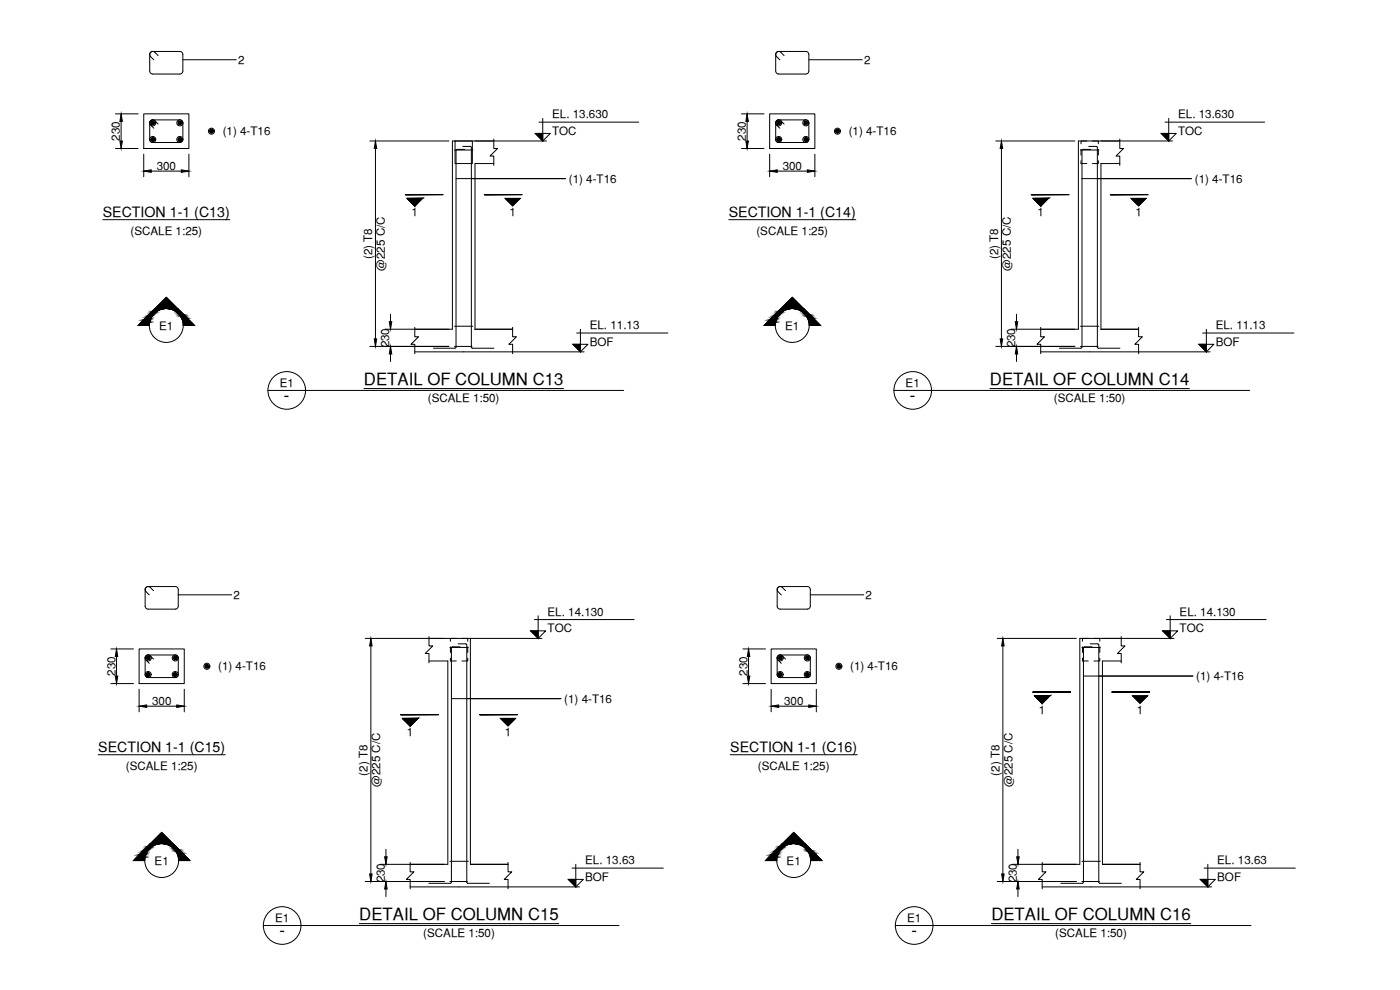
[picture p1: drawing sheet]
<svg xmlns="http://www.w3.org/2000/svg" width="420mm" height="297mm" viewBox="0 0 420 297" stroke-linecap="round" stroke-linejoin="round" font-family="sans-serif">
<!-- layer: Concrete Line -->
<g fill="none" stroke="#000" stroke-width=".3">
<path d="M43.1 34.2h13.6v10.4h-13.6zM231 34.2h13.5v10.4h-13.5zM136.6 42.3h5.2v6.8h-5.2zM148.2 41.7v2.9h1.1l-2.2 2.2h1.1v2.8M148.2 42.3h-12.4v56.5h-11.3M148.2 49.1h-5.6v49.7h11.2M324.4 48.2v.9h1.8M324.4 44.8v1.7M326.2 42.3h-1.8v.8M327.9 42.3h1.7v.8M329.6 48.2v.9h-1.7M329.6 44.8v1.7"/>
<path d="M336.1 41.7v2.9h1.1l-2.3 2.2h1.2v2.8M336.1 42.3h-12.5v56.5h-11.3M336.1 49.1h-5.7v49.7h11.3M124.5 98.2v2.8h1.1l-2.3 2.3h1.2v2.8M153.8 98.2v2.8h1.2l-2.3 2.3h1.1v2.8M312.3 98.2v2.8h1.2l-2.3 2.3h1.1v2.8M341.7 98.2v2.8h1.1l-2.2 2.3h1.1v2.8M124.5 105.6h29.3M312.3 105.6h29.4M41.7 194.7h13.6v10.4h-13.6zM128.7 191v2.8h1.2l-2.3 2.3h1.1v2.8M128.7 198.3h5.7v61h-11.3"/>
<path d="M128.7 191.5h12.5v67.8h11.3M135.2 197.5v.8h1.7M135.2 194.1v1.7M136.9 191.5h-1.7v.9M138.6 191.5h1.8v.9M140.4 197.5v.8h-1.8M140.4 194.1v1.7M231.4 194.7h13.6v10.4h-13.6zM324.9 197.5v.8h1.7M324.9 194.1v1.7M326.6 191.5h-1.7v.9M328.3 191.5h1.8v.9"/>
<path d="M330.1 197.5v.8h-1.8M330.1 194.1v1.7M336.5 191v2.8h1.1l-2.2 2.3h1.1v2.8M336.5 191.5h-12.4v67.8h-11.3M336.5 198.3h-5.6v61h11.2M123.1 258.8v2.8h1.1l-2.2 2.3h1.1v2.8M152.5 258.8v2.8h1.1l-2.3 2.3h1.2v2.8M312.8 258.8v2.8h1.1l-2.3 2.3h1.2v2.8M342.1 258.8v2.8h1.2l-2.3 2.3h1.1v2.8M123.1 266.1h29.4M312.8 266.1h29.3"/>
</g>
<!-- layer: colSectionMarkLayer -->
<g fill="none" stroke="#000" stroke-width=".3">
<path d="M161.8 36.7h29.9M162.9 35.5v6.8M349.6 36.7h30M350.7 35.5v6.8M142.6 42.3h21.4M151.6 59.5h4.5l-2.3 2.3zM160.6 40h4.5l-2.2 2.3zM330.4 42.3h21.5M339.4 59.5h4.6l-2.3 2.3zM348.5 40h4.5l-2.3 2.3zM44.8 97.7a5.1 5.1 0 0 1 5.1-5.1 5.1 5.1 0 0 1 5.1 5.1M44.8 97.7a5.1 5.1 0 0 0 5.1 5 5.1 5.1 0 0 0 5.1-5"/>
<path d="M44.8 97.7h-3.4l8.5-8.5 8.5 8.5h-3.4M173.1 99.9h27.3M174.2 98.8v6.8M232.7 97.7a5.1 5.1 0 0 1 5.1-5.1 5.1 5.1 0 0 1 5.1 5.1M232.7 97.7a5.1 5.1 0 0 0 5.1 5 5.1 5.1 0 0 0 5.1-5M232.7 97.7h-3.4l8.5-8.5 8.4 8.5h-3.3M360.9 99.9h27.4M362 98.8v6.8M80.4 117.1h106.8M153.8 105.6h21.5M171.9 103.3h4.5l-2.2 2.3zM268.3 117.1h106.7"/>
<path d="M341.7 105.6h21.5M359.8 103.3h4.5l-2.3 2.3zM141.2 191.5h21.4M159.2 189.3h4.6l-2.3 2.2zM160.4 185.9h29.9M161.5 184.8v6.7M330.9 191.5h21.4M348.9 189.3h4.5l-2.2 2.2zM350.1 185.9h29.9M351.2 184.8v6.7M150.2 215.6h4.5l-2.2 2.2zM339.9 208.8h4.5l-2.3 2.2z"/>
<path d="M43.4 258.2h-3.3l8.4-8.5 8.5 8.5h-3.4M43.4 258.2a5.1 5.1 0 0 1 5.1-5.1 5.1 5.1 0 0 1 5.1 5.1M43.4 258.2a5.1 5.1 0 0 0 5.1 5.1 5.1 5.1 0 0 0 5.1-5.1M172.8 259.3v6.8M233.1 258.2a5.1 5.1 0 0 1 5.1-5.1 5.1 5.1 0 0 1 5.1 5.1M233.1 258.2a5.1 5.1 0 0 0 5.1 5.1 5.1 5.1 0 0 0 5.1-5.1M233.1 258.2h-3.4l8.5-8.5 8.5 8.5h-3.4M362.5 259.3v6.8M79 277.7h106.8M152.5 266.1h21.4M170.5 263.9h4.6l-2.3 2.2zM171.7 260.5h27.4"/>
<path d="M268.7 277.7h106.8M342.1 266.1h21.5M360.2 263.9h4.5l-2.2 2.2zM361.4 260.5h27.4"/>
<circle cx="86.1" cy="117.1" r="5.6"/>
<circle cx="273.9" cy="117.1" r="5.6"/>
<circle cx="84.7" cy="277.7" r="5.6"/>
<circle cx="274.4" cy="277.7" r="5.6"/>
</g>
<!-- layer: Hatch -->
<g fill="#000" stroke="#000" stroke-width=".3">
<path d="M122.2 59.5h4.5l-2.2 2.3zM151.6 59.5h4.5l-2.3 2.3zM160.6 40h2.3v2.3zM310.1 59.5h4.5l-2.3 2.3zM339.4 59.5h4.6l-2.3 2.3zM348.5 40h2.2v2.3zM49.9 89.2l3.4 3.4h-6.8zM237.8 89.2l3.4 3.4h-6.8zM171.9 103.3h2.3v2.3zM359.8 103.3h2.2v2.3zM159.2 189.3h2.3v2.2zM348.9 189.3h2.3v2.2z"/>
<path d="M120.8 215.6h4.6l-2.3 2.2zM150.2 215.6h4.5l-2.2 2.2zM310.5 208.8h4.5l-2.2 2.2zM339.9 208.8h4.5l-2.3 2.2zM45.1 253.1l3.4-3.4 3.4 3.4zM238.2 249.7l3.4 3.4h-6.8zM170.5 263.9h2.3v2.2zM360.2 263.9h2.3v2.2z"/>
<path d="M41.9 97.2l2.9 .5v-.5zM41.4 97.7l.5-.5 2.9 .5z"/>
<path d="M42.3 96.8l2.5 .4 .1-.4zM42.3 96.8l2.5 .4h-2.9z"/>
<path d="M42.8 96.3l2.1 .5 .1-.5zM42.3 96.8l.5-.5 2.1 .5z"/>
<path d="M43.2 95.9l1.8 .4 .1-.4zM43.2 95.9l1.8 .4h-2.2z"/>
<path d="M43.6 95.5l1.5 .4 .2-.4zM43.6 95.5l1.5 .4h-1.9z"/>
<path d="M44 95l1.3 .5 .2-.5zM44 95l1.3 .5h-1.7z"/>
<path d="M44.4 94.7l1.1 .3 .3-.3zM44.4 94.7l1.1 .3h-1.5z"/>
<path d="M44.8 94.3l1 .4 .3-.4zM44.4 94.7l.4-.4 1 .4z"/>
<path d="M45.1 94l1 .3 .3-.3zM45.1 94l1 .3h-1.3z"/>
<path d="M45.4 93.7l1 .3 .3-.3zM45.4 93.7l1 .3h-1.3z"/>
<path d="M45.7 93.4l1 .3 .4-.3zM45.7 93.4l1 .3h-1.3z"/>
<path d="M45.9 93.2l1.2 .2 .4-.2zM45.7 93.4l.2-.2 1.2 .2z"/>
<path d="M46.1 93l1.4 .2 .4-.2zM46.1 93l1.4 .2h-1.6z"/>
<path d="M46.3 92.8l1.6 .2 .4-.2zM46.3 92.8l1.6 .2h-1.8z"/>
<path d="M46.4 92.7h2.4zM46.3 92.8h2z"/>
<path d="M46.5 92.6h2.7zM46.4 92.7h2.4z"/>
<path d="M46.5 92.6h3.2zM46.5 92.6h2.7z"/>
<path d="M50.1 92.6h3.2zM50.1 92.6h3.2z"/>
<path d="M50.6 92.6l2.8 .1zM50.6 92.6l2.8 .1z"/>
<path d="M51 92.7l2.5 .1zM51 92.7l2.5 .1z"/>
<path d="M51.5 92.8l2.2 .2zM51.5 92.8l2.2 .2z"/>
<path d="M51.9 93l2 .2-.2-.2zM51.9 93l2 .2h-1.6z"/>
<path d="M52.3 93.2l1.8 .2-.2-.2zM52.3 93.2l1.8 .2h-1.4z"/>
<path d="M52.7 93.4l1.7 .3-.3-.3zM52.7 93.4l1.7 .3h-1.3z"/>
<path d="M53.1 93.7l1.6 .3-.3-.3zM53.1 93.7l1.6 .3h-1.3z"/>
<path d="M53.4 94l1.6 .3-.3-.3zM53.4 94l1.6 .3h-1.3z"/>
<path d="M53.7 94.3l1.7 .4-.4-.4zM53.7 94.3l1.7 .4h-1.4z"/>
<path d="M54 94.7l1.8 .3-.4-.3zM54 94.7l1.8 .3h-1.5z"/>
<path d="M54.3 95l1.9 .5-.4-.5zM54.3 95l1.9 .5h-1.7z"/>
<path d="M54.5 95.5l2.1 .4-.4-.4zM54.5 95.5l2.1 .4h-1.9z"/>
<path d="M54.7 95.9l2.3 .4-.4-.4zM54.7 95.9l2.3 .4h-2.2z"/>
<path d="M54.8 96.3l2.7 .5-.5-.5zM54.8 96.3l2.7 .5h-2.6z"/>
<path d="M54.9 96.8l3 .4-.4-.4zM54.9 96.8l3 .4h-2.9z"/>
<path d="M55 97.2l3.4 .5-.5-.5zM55 97.2l3.4 .5h-3.4z"/>
<path d="M229.8 97.2l2.9 .5v-.5zM229.3 97.7l.5-.5 2.9 .5z"/>
<path d="M230.2 96.8l2.5 .4 .1-.4zM230.2 96.8l2.5 .4h-2.9z"/>
<path d="M230.6 96.3l2.2 .5 .1-.5zM230.6 96.3l2.2 .5h-2.6z"/>
<path d="M231.1 95.9l1.8 .4 .1-.4zM231.1 95.9l1.8 .4h-2.3z"/>
<path d="M231.5 95.5l1.5 .4 .2-.4zM231.1 95.9l.4-.4 1.5 .4z"/>
<path d="M231.9 95l1.3 .5 .2-.5zM231.9 95l1.3 .5h-1.7z"/>
<path d="M232.3 94.7l1.1 .3 .3-.3zM232.3 94.7l1.1 .3h-1.5z"/>
<path d="M232.6 94.3l1.1 .4 .2-.4zM232.6 94.3l1.1 .4h-1.4z"/>
<path d="M233 94l.9 .3 .4-.3zM233 94l.9 .3h-1.3z"/>
<path d="M233.3 93.7l1 .3 .3-.3zM233.3 93.7l1 .3h-1.3z"/>
<path d="M233.5 93.4l1.1 .3 .4-.3zM233.3 93.7l.2-.3 1.1 .3z"/>
<path d="M233.8 93.2l1.2 .2 .4-.2zM233.8 93.2l1.2 .2h-1.5z"/>
<path d="M234 93l1.4 .2 .4-.2zM233.8 93.2l.2-.2 1.4 .2z"/>
<path d="M234.1 92.8l1.7 .2 .4-.2zM234.1 92.8l1.7 .2h-1.8z"/>
<path d="M234.3 92.7h2.3zM234.3 92.7l1.9 .1h-2.1z"/>
<path d="M234.3 92.6h2.8zM234.3 92.7h2.3z"/>
<path d="M234.4 92.6h3.1zM234.4 92.6h2.7z"/>
<path d="M238 92.6h3.2zM238 92.6h3.2z"/>
<path d="M238.4 92.6l2.9 .1zM238.4 92.6l2.9 .1z"/>
<path d="M238.9 92.7l2.5 .1zM238.9 92.7l2.5 .1z"/>
<path d="M239.3 92.8l2.3 .2zM239.3 92.8l2.3 .2z"/>
<path d="M239.8 93l2 .2-.2-.2zM239.8 93l2 .2h-1.6z"/>
<path d="M240.2 93.2l1.8 .2-.2-.2zM240.2 93.2l1.8 .2h-1.4z"/>
<path d="M240.6 93.4l1.7 .3-.3-.3zM240.6 93.4l1.7 .3h-1.4z"/>
<path d="M240.9 93.7l1.7 .3-.3-.3zM240.9 93.7l1.7 .3h-1.3z"/>
<path d="M241.3 94l1.6 .3-.3-.3zM241.3 94l1.6 .3h-1.3z"/>
<path d="M241.6 94.3l1.7 .4-.4-.4zM241.6 94.3l1.7 .4h-1.4z"/>
<path d="M241.9 94.7l1.7 .3-.3-.3zM241.9 94.7l1.7 .3h-1.5z"/>
<path d="M242.1 95l1.9 .5-.4-.5zM242.1 95l1.9 .5h-1.6z"/>
<path d="M242.4 95.5l2.1 .4-.5-.4zM242.4 95.5l2.1 .4h-2z"/>
<path d="M242.5 95.9l2.4 .4-.4-.4zM242.5 95.9l2.4 .4h-2.2z"/>
<path d="M242.7 96.3l2.6 .5-.4-.5zM242.7 96.3l2.6 .5h-2.5z"/>
<path d="M242.8 96.8l3 .4-.5-.4zM242.8 96.8l3 .4h-3z"/>
<path d="M242.8 97.2l3.4 .5-.4-.5zM242.8 97.2l3.4 .5h-3.3z"/>
<path d="M40.5 257.7l2.9 .5 .1-.5zM40.5 257.7l2.9 .5h-3.3z"/>
<path d="M41 257.3l2.5 .4v-.4zM41 257.3l2.5 .4h-3z"/>
<path d="M41.4 256.8l2.1 .5 .1-.5zM41.4 256.8l2.1 .5h-2.5z"/>
<path d="M41.8 256.4l1.8 .4 .2-.4zM41.4 256.8l.4-.4 1.8 .4z"/>
<path d="M42.3 256l1.5 .4 .1-.4zM41.8 256.4l.5-.4 1.5 .4z"/>
<path d="M42.7 255.6l1.2 .4 .3-.4zM42.7 255.6l1.2 .4h-1.6z"/>
<path d="M43 255.2l1.2 .4 .2-.4zM43 255.2l1.2 .4h-1.5z"/>
<path d="M43.4 254.9l1 .3 .3-.3zM43.4 254.9l1 .3h-1.4z"/>
<path d="M43.7 254.5l1 .4 .3-.4zM43.7 254.5l1 .4h-1.3z"/>
<path d="M44 254.2l1 .3 .4-.3zM43.7 254.5l.3-.3 1 .3z"/>
<path d="M44.3 254l1.1 .2 .3-.2zM44.3 254l1.1 .2h-1.4z"/>
<path d="M44.5 253.7l1.2 .3 .4-.3zM44.5 253.7l1.2 .3h-1.4z"/>
<path d="M44.7 253.5l1.4 .2 .4-.2zM44.7 253.5l1.4 .2h-1.6z"/>
<path d="M44.9 253.4l1.6 .1 .5-.1zM44.9 253.4l1.6 .1h-1.8z"/>
<path d="M45 253.2h2.4zM44.9 253.4h2.1z"/>
<path d="M45.1 253.2h2.7zM45.1 253.2h2.3z"/>
<path d="M45.1 253.1h3.2zM45.1 253.1l2.7 .1z"/>
<path d="M48.8 253.1l3.2 .1zM48.8 253.1l3.2 .1z"/>
<path d="M49.2 253.2h2.8zM49.2 253.2h2.8z"/>
<path d="M49.7 253.2l2.5 .2zM49.7 253.2l2.5 .2z"/>
<path d="M50.1 253.4l2.2 .1zM50.1 253.4l2.2 .1z"/>
<path d="M50.5 253.5l2 .2-.2-.2zM50.5 253.5l2 .2h-1.6z"/>
<path d="M50.9 253.7l1.9 .3-.3-.3zM50.9 253.7l1.9 .3h-1.5z"/>
<path d="M51.3 254l1.7 .2-.2-.2zM51.3 254l1.7 .2h-1.3z"/>
<path d="M51.7 254.2l1.6 .3-.3-.3zM51.7 254.2l1.6 .3h-1.3z"/>
<path d="M52 254.5l1.7 .4-.4-.4zM52 254.5l1.7 .4h-1.3z"/>
<path d="M52.4 254.9l1.6 .3-.3-.3zM52.4 254.9l1.6 .3h-1.4z"/>
<path d="M52.6 255.2l1.8 .4-.4-.4zM52.6 255.2l1.8 .4h-1.5z"/>
<path d="M52.9 255.6l1.9 .4-.4-.4zM52.9 255.6l1.9 .4h-1.7z"/>
<path d="M53.1 256l2.1 .4-.4-.4zM53.1 256l2.1 .4h-1.9z"/>
<path d="M53.3 256.4l2.4 .4-.5-.4zM53.3 256.4l2.4 .4h-2.3z"/>
<path d="M53.4 256.8l2.7 .5-.4-.5zM53.4 256.8l2.7 .5h-2.6z"/>
<path d="M53.5 257.3l3 .4-.4-.4zM53.5 257.3l3 .4h-2.9z"/>
<path d="M53.6 257.7l3.4 .5-.5-.5zM53.6 257.7l3.4 .5h-3.4z"/>
<path d="M230.2 257.7l2.9 .5v-.5zM230.2 257.7l2.9 .5h-3.4z"/>
<path d="M230.6 257.3l2.5 .4 .1-.4zM230.6 257.3l2.5 .4h-2.9z"/>
<path d="M231.1 256.8l2.1 .5 .1-.5zM231.1 256.8l2.1 .5h-2.6z"/>
<path d="M231.5 256.4l1.8 .4 .2-.4zM231.1 256.8l.4-.4 1.8 .4z"/>
<path d="M231.9 256l1.6 .4 .1-.4zM231.5 256.4l.4-.4 1.6 .4z"/>
<path d="M232.3 255.6l1.3 .4 .2-.4zM232.3 255.6l1.3 .4h-1.7z"/>
<path d="M232.7 255.2l1.1 .4 .3-.4zM232.7 255.2l1.1 .4h-1.5z"/>
<path d="M233.1 254.9l1 .3 .3-.3zM233.1 254.9l1 .3h-1.4z"/>
<path d="M233.4 254.5l1 .4 .3-.4zM233.4 254.5l1 .4h-1.3z"/>
<path d="M233.7 254.2l1 .3 .3-.3zM233.7 254.2l1 .3h-1.3z"/>
<path d="M234 254l1 .2 .4-.2zM234 254l1 .2h-1.3z"/>
<path d="M234.2 253.7l1.2 .3 .4-.3zM234.2 253.7l1.2 .3h-1.4z"/>
<path d="M234.4 253.5l1.4 .2 .4-.2zM234.4 253.5l1.4 .2h-1.6z"/>
<path d="M234.6 253.4l1.6 .1 .4-.1zM234.4 253.5l.2-.1 1.6 .1z"/>
<path d="M234.7 253.2h2.4zM234.7 253.2l1.9 .2h-2z"/>
<path d="M234.8 253.2h2.7zM234.8 253.2h2.3z"/>
<path d="M234.8 253.1h3.2zM234.8 253.1l2.7 .1z"/>
<path d="M238.4 253.1l3.2 .1zM238.4 253.1l3.2 .1z"/>
<path d="M238.9 253.2h2.8zM238.9 253.2h2.8z"/>
<path d="M239.3 253.2l2.5 .2zM239.3 253.2l2.5 .2z"/>
<path d="M239.8 253.4l2.2 .1zM239.8 253.4l2.2 .1z"/>
<path d="M240.2 253.5l2 .2-.2-.2zM240.2 253.5l2 .2h-1.6z"/>
<path d="M240.6 253.7l1.8 .3-.2-.3zM240.6 253.7l1.8 .3h-1.4z"/>
<path d="M241 254l1.7 .2-.3-.2zM241 254l1.7 .2h-1.3z"/>
<path d="M241.4 254.2l1.6 .3-.3-.3zM241.4 254.2l1.6 .3h-1.3z"/>
<path d="M241.7 254.5l1.6 .4-.3-.4zM241.7 254.5l1.6 .4h-1.3z"/>
<path d="M242 254.9l1.7 .3-.4-.3zM242 254.9l1.7 .3h-1.4z"/>
<path d="M242.3 255.2l1.8 .4-.4-.4zM242.3 255.2l1.8 .4h-1.5z"/>
<path d="M242.6 255.6l1.9 .4-.4-.4zM242.6 255.6l1.9 .4h-1.7z"/>
<path d="M242.8 256l2.1 .4-.4-.4zM242.8 256l2.1 .4h-1.9z"/>
<path d="M243 256.4l2.3 .4-.4-.4zM243 256.4l2.3 .4h-2.2z"/>
<path d="M243.1 256.8l2.7 .5-.5-.5zM243.1 256.8l2.7 .5h-2.6z"/>
<path d="M243.2 257.3l3 .4-.4-.4zM243.2 257.3l3 .4h-2.9z"/>
<path d="M243.3 257.7l3.4 .5-.5-.5zM243.3 257.7l3.4 .5h-3.4z"/>
</g>
<!-- layer: Labels -->
<path d="M30.8 65.9h38.2M218.7 65.9h38.1M109.2 116.6h59.9M297.1 116.6h59.9M29.5 226.5h38.1M219.1 226.5h38.2M107.8 277.1h59.9M297.5 277.1h59.9" fill="none" stroke="#000" stroke-width=".3"/>
<!-- layer: Reinforcement -->
<g fill="none" stroke="#000" stroke-width=".3">
<path d="M137.2 44.8l-.3 .4v58.9l-.4 .4h-6.4M137.2 44.8h2.3M138.9 43.9h2.2M141.1 43.9l.4 .4v59.8l.3 .4h6.4M325 44.8l-.3 .4v58.9l-.3 .4h-6.5M325.1 44.8h2.2M326.7 43.9h2.3M329 43.9l.3 .4v59.8l.4 .4h6.4M135.5 194.4v70.3l-.4 .3h-6.4M137.5 193.2h2.2l.4 .3v71.2l.3 .3h6.5M138.1 194.1h-2.3l-.3 .3M327.2 193.2h2.2l.4 .3v71.2l.3 .3h6.4"/>
<path d="M327.8 194.1h-2.3l-.3 .3v70.3l-.4 .3h-6.4"/>
<circle cx="45.8" cy="36.9" r=".9"/>
<circle cx="54" cy="36.9" r=".9"/>
<circle cx="63.5" cy="39.4" r=".9"/>
<circle cx="233.7" cy="36.9" r=".9"/>
<circle cx="241.8" cy="36.9" r=".9"/>
<circle cx="251.3" cy="39.4" r=".9"/>
<circle cx="45.8" cy="41.8" r=".9"/>
<circle cx="54" cy="41.8" r=".9"/>
<circle cx="233.7" cy="41.8" r=".9"/>
<circle cx="241.8" cy="41.8" r=".9"/>
<circle cx="44.5" cy="197.4" r=".9"/>
<circle cx="52.6" cy="197.4" r=".9"/>
<circle cx="62.1" cy="199.9" r=".9"/>
<circle cx="234.1" cy="197.4" r=".9"/>
<circle cx="242.3" cy="197.4" r=".9"/>
<circle cx="251.8" cy="199.9" r=".9"/>
<circle cx="44.5" cy="202.4" r=".9"/>
<circle cx="52.6" cy="202.4" r=".9"/>
<circle cx="234.1" cy="202.4" r=".9"/>
<circle cx="242.3" cy="202.4" r=".9"/>
</g>
<!-- layer: 0 -->
<path d="M136.4 45h5.5M324.3 45h5.5M136.4 97.9h5.5M324.3 97.9h5.5M136.4 103.9h5.2M324.3 103.9h5.2M135 194.3h5.5M324.7 194.3h5.5M135 258.4h5.5M324.7 258.4h5.5M135 264.5h5.3M324.7 264.5h5.2" fill="none" stroke="#000" stroke-width=".3"/>
<!-- layer: Dim -->
<g fill="none" stroke="#000" stroke-width=".3">
<path d="M54.9 17.9h16M242.7 17.9h16.1M34.7 34.2h6.7M36.4 36.4v5.9M222.5 34.2h6.8M224.2 36.4v5.9M34.7 44.6h6.7M43.1 46.2v6.8M45.4 51.3h9M56.7 46.2v6.8M111 42.3h23.7M112.7 44.6v57.1"/>
<path d="M136.9 53.6h32.8M222.5 44.6h6.8M231 46.2v6.8M233.3 51.3h9M244.5 46.2v6.8M298.8 42.3h23.8M300.5 44.6v57.1M324.7 53.6h32.9M115.5 98.8h19.2M117.2 94.3v2.2M303.4 98.8h19.2M305.1 94.3v2.2"/>
<path d="M111 103.9h23.7M117.2 106.2v2.3M298.8 103.9h23.8M305.1 106.2v2.3M53.5 178.5h16M243.2 178.5h16M33.3 194.7h6.8M35 197v5.8M109.6 191.5h23.7M111.3 193.8v68.4M223 194.7h6.7M224.6 197v5.8"/>
<path d="M299.3 191.5h23.7M301 193.8v68.4M33.3 205.1h6.8M41.7 206.8v6.8M44 211.9h9.1M55.3 206.8v6.8M135.5 209.6h32.8M223 205.1h6.7M231.4 206.8v6.8M233.7 211.9h9M245 206.8v6.8M325.2 202.8h32.8"/>
<path d="M114.1 259.3h19.2M115.8 254.8v2.3M303.8 259.3h19.2M305.5 254.8v2.3M109.6 264.5h23.7M115.8 266.7v2.3M299.3 264.5h23.7M305.5 266.7v2.3"/>
</g>
<g fill="#000" stroke="#000" stroke-width=".3">
<path d="M36.4 34.2l.3 2.2h-.7zM224.2 34.2l.4 2.2h-.8zM36 42.3h.7l-.3 2.3zM43.1 51.3l2.3-.3v.7zM54.4 51l2.3 .3-2.3 .4zM112.7 42.3l.4 2.3h-.8zM223.8 42.3h.8l-.4 2.3zM231 51.3l2.3-.3v.7zM242.3 51l2.2 .3-2.2 .4zM300.5 42.3l.4 2.3h-.7zM116.8 96.5h.8l-.4 2.3zM304.7 96.5h.7l-.3 2.3z"/>
<path d="M112.3 101.7h.8l-.4 2.2zM117.2 103.9l.4 2.3h-.8zM300.2 101.7h.7l-.4 2.2zM305.1 103.9l.3 2.3h-.7zM35 194.7l.3 2.3h-.7zM111.3 191.5l.4 2.3h-.8zM224.6 194.7l.4 2.3h-.7zM301 191.5l.4 2.3h-.8zM34.6 202.8h.7l-.3 2.3zM41.7 211.9l2.3-.4v.8zM53.1 211.5l2.2 .4-2.2 .4zM224.3 202.8h.7l-.4 2.3z"/>
<path d="M231.4 211.9l2.3-.4v.8zM242.7 211.5l2.3 .4-2.3 .4zM115.4 257.1h.8l-.4 2.2zM305.1 257.1h.8l-.4 2.2zM110.9 262.2h.8l-.4 2.3zM115.8 264.5l.4 2.2h-.8zM300.6 262.2h.8l-.4 2.3zM305.5 264.5l.4 2.2h-.8z"/>
</g>
<!-- layer: colSectionMarkLayer -->
<g fill="#000" stroke="#000" stroke-width=".3">
<path d="M122.2 59.5l2.3 2.3zM122.2 59.6l2.3 2.2zM126.7 59.6l-2.2 2.2zM126.7 59.6l-2.2 2.2zM122.2 59.6l4.6-.1zM122.2 59.5h4.6z"/>
<path d="M121.7 58.4h11.2zM121.7 58.4h11.2z"/>
<path d="M145.4 58.4h11.3zM145.4 58.4h11.3z"/>
<path d="M310.1 59.5l2.2 2.3zM310.1 59.6l2.2 2.2zM314.5 59.6l-2.2 2.2zM314.5 59.6l-2.2 2.2zM310.1 59.6l4.6-.1zM310.1 59.5h4.6z"/>
<path d="M309.5 58.4h11.3zM309.5 58.4h11.3z"/>
<path d="M333.2 58.4h11.3zM333.2 58.4h11.3z"/>
<path d="M120.9 215.5l2.2 2.3zM120.8 215.6l2.3 2.3zM123.1 217.8l2.2-2.2zM125.3 215.6l-2.2 2.3zM120.8 215.6l4.6-.1zM120.8 215.5h4.6z"/>
<path d="M120.3 214.5l11.3-.1zM120.3 214.4h11.3z"/>
<path d="M144 214.4h11.3zM144 214.5l11.3-.1z"/>
<path d="M310.5 208.8l2.3 2.2zM310.5 208.8l2.3 2.3zM312.8 211l2.2-2.2zM315 208.8l.1-.1-2.3 2.4zM310.5 208.8l4.6-.1zM310.5 208.7h4.6z"/>
<path d="M310 207.7l11.2-.1zM310 207.6h11.2z"/>
<path d="M333.7 207.6h11.3zM333.7 207.7l11.3-.1z"/>
</g>
<!-- layer: Reinforcement -->
<g fill="#000" stroke="#000" stroke-width=".3">
<path d="M45.4 36.7l.4 .2zM45.4 36.9h.4zM45.4 37l.4-.1z"/>
<path d="M45.5 37.1l.3-.2zM45.8 36.9l-.1 .4zM45.8 36.9l-.1 .4z"/>
<path d="M45.6 36.5l.2 .4zM45.5 36.6l.3 .3zM45.5 36.6l.3 .3z"/>
<path d="M45.8 36.9l.2 .4zM45.8 36.9l.3 .3zM45.8 36.9l.3 .3z"/>
<path d="M46 36.4l-.2 .5zM45.8 36.4v.5zM45.7 36.4l.1 .5z"/>
<path d="M45.8 36.9l.4 .2zM45.8 36.9h.5z"/>
<path d="M45.8 36.9h.5zM45.8 36.9l.4-.3zM46.1 36.5l-.3 .4z"/>
<path d="M53.5 36.7l.5 .2zM53.5 36.9h.5zM53.5 37l.5-.1z"/>
<path d="M53.6 37.1l.4-.2zM54 36.9l-.3 .3zM54 36.9l-.2 .4z"/>
<path d="M53.7 36.5l.3 .4zM53.7 36.5l.3 .4zM53.6 36.6l.4 .3z"/>
<path d="M54 36.9l.1 .4zM54 36.9l.2 .3zM54 36.9l.2 .3z"/>
<path d="M54.1 36.4l-.1 .5zM54 36.4v.5zM53.8 36.4l.2 .5z"/>
<path d="M54 36.9l.3 .2zM54 36.9l.4 .1z"/>
<path d="M54 36.9l.4-.2zM54 36.9l.3-.3zM54.2 36.5l-.2 .4z"/>
<path d="M63 39.2l.5 .2zM63 39.4h.5zM63 39.5l.5-.1z"/>
<path d="M63.1 39.6l.4-.2zM63.5 39.4l-.2 .4zM63.5 39.4l-.2 .4z"/>
<path d="M63.2 39l.3 .4zM63.2 39l.3 .4zM63.1 39.1l.4 .3z"/>
<path d="M63.5 39.4l.1 .4zM63.5 39.4l.1 .4zM63.5 39.4l.3 .2z"/>
<path d="M63.6 38.9l-.1 .5zM63.5 38.9v.5zM63.3 38.9l.2 .5z"/>
<path d="M63.5 39.4l.3 .2zM63.5 39.4l.4 .1z"/>
<path d="M63.5 39.4l.4-.2zM63.5 39.4l.4-.2zM63.7 39l-.2 .4z"/>
<path d="M233.3 36.7l.4 .2zM233.3 36.9h.4zM233.3 37l.4-.1z"/>
<path d="M233.3 37.1l.4-.2zM233.7 36.9l-.1 .4zM233.7 36.9l-.1 .4z"/>
<path d="M233.4 36.5l.3 .4zM233.3 36.6l.4 .3zM233.3 36.6l.4 .3z"/>
<path d="M233.7 36.9l.1 .4zM233.7 36.9l.3 .3zM233.7 36.9l.3 .3z"/>
<path d="M233.8 36.4l-.1 .5zM233.7 36.4v.5zM233.6 36.4l.1 .5z"/>
<path d="M233.7 36.9l.4 .2zM233.7 36.9l.4 .1z"/>
<path d="M233.7 36.9l.4-.2zM233.7 36.9l.4-.3zM234 36.5l-.3 .4z"/>
<path d="M241.4 36.7l.4 .2zM241.4 36.9h.4zM241.4 37l.4-.1z"/>
<path d="M241.5 37.1l.3-.2zM241.8 36.9l-.1 .4zM241.8 36.9l-.1 .4z"/>
<path d="M241.6 36.5l.2 .4zM241.6 36.5l.2 .4zM241.5 36.6l.3 .3z"/>
<path d="M241.8 36.9l.2 .4zM241.8 36.9l.3 .3zM241.8 36.9l.4 .2z"/>
<path d="M242 36.4l-.2 .5zM241.8 36.4v.5zM241.7 36.4l.1 .5z"/>
<path d="M241.8 36.9l.4 .2zM241.8 36.9l.5 .1z"/>
<path d="M241.8 36.9l.5-.2zM241.8 36.9l.4-.3zM242.1 36.5l-.3 .4z"/>
<path d="M250.9 39.2l.4 .2zM250.9 39.4h.4zM250.9 39.5l.4-.1z"/>
<path d="M251 39.6l.3-.2zM251.3 39.4l-.2 .3zM251.3 39.4l-.1 .4z"/>
<path d="M251.1 39l.2 .4zM251 39.1l.3 .3zM251 39.1l.3 .3z"/>
<path d="M251.3 39.4l.2 .4zM251.3 39.4l.3 .3zM251.3 39.4l.3 .3z"/>
<path d="M251.5 38.9l-.2 .5zM251.3 38.9v.5zM251.2 38.9l.1 .5z"/>
<path d="M251.3 39.4l.5 .1zM251.3 39.4l.5 .1z"/>
<path d="M251.3 39.4l.5-.2zM251.3 39.4l.5-.2zM251.6 39l-.3 .4z"/>
<path d="M45.4 41.7l.4 .1zM45.4 41.8h.4zM45.4 42l.4-.2z"/>
<path d="M45.5 42.1l.3-.3zM45.8 41.8l-.1 .5zM45.8 41.8l-.1 .5z"/>
<path d="M45.6 41.5l.2 .3zM45.5 41.6l.3 .2zM45.5 41.6l.3 .2z"/>
<path d="M45.8 41.8l.2 .5zM45.8 41.8l.2 .5zM45.8 41.8l.3 .4z"/>
<path d="M46 41.4l-.2 .4zM45.8 41.4v.4zM45.7 41.4l.1 .4z"/>
<path d="M45.8 41.8l.4 .3zM45.8 41.8h.5z"/>
<path d="M45.8 41.8h.5zM45.8 41.8l.4-.2zM46.1 41.5l-.3 .3z"/>
<path d="M53.5 41.7l.5 .1zM53.5 41.8h.5zM53.5 42l.5-.2z"/>
<path d="M53.6 42.1l.4-.3zM54 41.8l-.3 .4zM54 41.8l-.2 .5z"/>
<path d="M53.7 41.5l.3 .3zM53.6 41.6l.4 .2zM53.6 41.6l.4 .2z"/>
<path d="M54 41.8l.1 .5zM54 41.8l.2 .4zM54 41.8l.2 .4z"/>
<path d="M54.1 41.4l-.1 .4zM54 41.4v.4zM53.8 41.4l.2 .4z"/>
<path d="M54 41.8l.3 .3zM54 41.8l.4 .2z"/>
<path d="M54 41.8l.4-.1zM54 41.8l.3-.2zM54.2 41.5l-.2 .3z"/>
<path d="M233.3 41.7l.4 .1zM233.3 41.8h.4zM233.3 42l.4-.2z"/>
<path d="M233.3 42.1l.4-.3zM233.7 41.8l-.1 .5zM233.7 41.8l-.1 .5z"/>
<path d="M233.4 41.5l.3 .3zM233.3 41.6l.4 .2zM233.3 41.6l.4 .2z"/>
<path d="M233.7 41.8l.1 .5zM233.7 41.8l.1 .5zM233.7 41.8l.3 .4z"/>
<path d="M233.8 41.4l-.1 .4zM233.7 41.4v.4zM233.6 41.4l.1 .4v-.4z"/>
<path d="M233.7 41.8l.4 .3zM233.7 41.8l.4 .2z"/>
<path d="M233.7 41.8l.4-.1zM233.7 41.8l.4-.2zM234 41.5l-.3 .3z"/>
<path d="M241.4 41.7l.4 .1zM241.4 41.8h.4zM241.4 42l.4-.2z"/>
<path d="M241.5 42.1l.3-.3zM241.8 41.8l-.1 .5zM241.8 41.8l-.1 .5z"/>
<path d="M241.6 41.5l.2 .3zM241.5 41.6l.3 .2zM241.5 41.6l.3 .2z"/>
<path d="M241.8 41.8l.2 .5zM241.8 41.8l.2 .5zM241.8 41.8l.4 .3z"/>
<path d="M242 41.4l-.2 .4zM241.8 41.4v.4zM241.7 41.4l.1 .4z"/>
<path d="M241.8 41.8l.4 .3zM241.8 41.8l.5 .2z"/>
<path d="M241.8 41.8l.5-.1zM241.8 41.8l.4-.2zM242.1 41.5l-.3 .3z"/>
<path d="M44 197.3l.5 .1zM44 197.4h.5zM44 197.6l.5-.2z"/>
<path d="M44.1 197.7l.4-.3zM44.5 197.4l-.3 .4zM44.5 197.4l-.2 .5z"/>
<path d="M44.2 197.1l.3 .3zM44.2 197.1l.3 .3zM44.1 197.2l.4 .2z"/>
<path d="M44.5 197.4l.1 .5zM44.5 197.4l.1 .5zM44.5 197.4l.2 .4z"/>
<path d="M44.6 197l-.1 .4zM44.5 197v.4zM44.3 197l.2 .4z"/>
<path d="M44.5 197.4l.3 .3zM44.5 197.4l.4 .2z"/>
<path d="M44.5 197.4l.4-.1zM44.5 197.4l.3-.2zM44.7 197.1l-.2 .3z"/>
<path d="M52.2 197.3l.4 .1zM52.1 197.4h.5zM52.2 197.6l.4-.2z"/>
<path d="M52.2 197.7l.4-.3zM52.6 197.4l-.1 .5zM52.6 197.4l-.1 .5z"/>
<path d="M52.3 197.1l.3 .3zM52.3 197.1l.3 .3zM52.2 197.2l.4 .2z"/>
<path d="M52.6 197.4l.1 .5zM52.6 197.4l.3 .4zM52.6 197.4l.3 .4z"/>
<path d="M52.7 197l-.1 .4zM52.6 197v.4zM52.5 197l.1 .4z"/>
<path d="M52.6 197.4l.4 .2zM52.6 197.4l.4 .2z"/>
<path d="M52.6 197.4l.4-.1zM52.6 197.4l.4-.2zM52.9 197.1l-.3 .3z"/>
<path d="M61.7 199.8l.4 .1zM61.6 199.9h.5zM61.7 200l.4-.1z"/>
<path d="M61.8 199.5l.3 .4zM61.8 199.5l.3 .4zM61.7 199.6l.4 .3z"/>
<path d="M62.2 199.5l-.1 .4zM62.1 199.5v.4zM62 199.5l.1 .4z"/>
<path d="M62.1 199.9l.4-.1zM62.1 199.9l.3-.3zM62.4 199.5l-.3 .4z"/>
<path d="M233.7 197.3l.4 .1zM233.7 197.4h.4zM233.7 197.6l.4-.2z"/>
<path d="M233.8 197.7l.3-.3zM234.1 197.4l-.1 .5zM234.1 197.4l-.1 .5z"/>
<path d="M233.9 197.1l.2 .3zM233.9 197.1l.2 .3zM233.8 197.2l.3 .2z"/>
<path d="M234.1 197.4l.2 .5zM234.1 197.4l.2 .5zM234.1 197.4l.3 .4z"/>
<path d="M234.3 197l-.2 .4zM234.1 197v.4zM234 197l.1 .4z"/>
<path d="M234.1 197.4l.4 .3zM234.1 197.4l.5 .2z"/>
<path d="M234.1 197.4l.5-.1zM234.1 197.4l.4-.2zM234.4 197.1l-.3 .3z"/>
<path d="M241.8 197.3l.5 .1zM241.8 197.4h.5zM241.8 197.6l.5-.2z"/>
<path d="M241.9 197.7l.4-.3zM242.3 197.4l-.2 .5zM242.3 197.4l-.2 .5z"/>
<path d="M242 197.1l.3 .3zM242 197.1l.3 .3zM241.9 197.2l.4 .2z"/>
<path d="M242.3 197.4l.1 .5zM242.3 197.4l.1 .5zM242.3 197.4l.2 .4z"/>
<path d="M242.4 197l-.1 .4zM242.3 197v.4zM242.1 197l.2 .4z"/>
<path d="M242.3 197.4l.3 .3zM242.3 197.4l.4 .2z"/>
<path d="M242.3 197.4l.4-.1zM242.3 197.4l.3-.2zM242.5 197.1l-.2 .3z"/>
<path d="M251.3 199.8l.5 .1zM251.3 199.9h.5zM251.3 200l.5-.1z"/>
<path d="M251.5 199.5l.3 .4zM251.5 199.5l.3 .4zM251.4 199.6l.4 .3z"/>
<path d="M251.9 199.5l-.1 .4zM251.8 199.5v.4zM251.6 199.5l.2 .4z"/>
<path d="M251.8 199.9l.4-.1zM251.8 199.9l.3-.3zM252 199.5l-.2 .4z"/>
<path d="M44 202.3l.5 .1zM44 202.4h.5zM44 202.5l.5-.1z"/>
<path d="M44.1 202.7l.4-.3zM44.5 202.4l-.3 .4zM44.5 202.4l-.2 .4z"/>
<path d="M44.2 202l.3 .4zM44.2 202l.3 .4zM44.1 202.1l.4 .3z"/>
<path d="M44.5 202.4l.1 .4zM44.5 202.4l.2 .4zM44.5 202.4l.2 .4z"/>
<path d="M44.6 202l-.1 .4zM44.5 201.9v.5zM44.3 202l.2 .4z"/>
<path d="M44.5 202.4l.3 .3zM44.5 202.4l.4 .1z"/>
<path d="M44.5 202.4l.4-.1zM44.5 202.4l.3-.3zM44.7 202l-.2 .4z"/>
<path d="M52.2 202.3l.4 .1zM52.1 202.4h.5zM52.2 202.5l.4-.1z"/>
<path d="M52.2 202.7l.4-.3zM52.6 202.4l-.3 .4zM52.6 202.4l-.1 .4z"/>
<path d="M52.3 202l.3 .4zM52.3 202l.3 .4zM52.2 202.1l.4 .3z"/>
<path d="M52.6 202.4l.1 .4zM52.6 202.4l.3 .4zM52.6 202.4l.4 .3z"/>
<path d="M52.7 202l-.1 .4zM52.6 201.9v.5zM52.5 202l.1 .4z"/>
<path d="M52.6 202.4l.4 .3zM52.6 202.4l.4 .1z"/>
<path d="M52.6 202.4l.4-.1zM52.6 202.4l.4-.3zM52.9 202l-.3 .4z"/>
<path d="M61.7 200.2l.4-.3zM62.1 199.9l-.3 .4zM62.1 199.9v.5z"/>
<path d="M62.1 199.9v.5zM62.1 199.9l.3 .4zM62.1 199.9l.3 .3z"/>
<path d="M62.1 199.9l.3 .3zM62.1 199.9l.4 .1z"/>
<path d="M233.7 202.3l.4 .1zM233.7 202.4h.4zM233.7 202.5l.4-.1z"/>
<path d="M233.8 202.7l.3-.3zM234.1 202.4l-.2 .4zM234.1 202.4l-.1 .4z"/>
<path d="M233.9 202l.2 .4zM233.8 202.1l.3 .3zM233.8 202.1l.3 .3z"/>
<path d="M234.1 202.4l.2 .4zM234.1 202.4l.3 .4zM234.1 202.4l.4 .3z"/>
<path d="M234.3 202l-.2 .4zM234.1 201.9v.5zM234 202l.1 .4z"/>
<path d="M234.1 202.4l.4 .3zM234.1 202.4l.5 .1z"/>
<path d="M234.1 202.4l.5-.1zM234.1 202.4l.4-.3zM234.4 202l-.3 .4z"/>
<path d="M241.8 202.3l.5 .1zM241.8 202.4h.5zM241.8 202.5l.5-.1z"/>
<path d="M241.9 202.7l.4-.3zM242.3 202.4l-.2 .4zM242.3 202.4l-.2 .4z"/>
<path d="M242 202l.3 .4zM242 202l.3 .4zM241.9 202.1l.4 .3z"/>
<path d="M242.3 202.4l.1 .4zM242.3 202.4l.2 .4zM242.3 202.4l.2 .4z"/>
<path d="M242.4 202l-.1 .4zM242.3 201.9v.5zM242.1 202l.2 .4z"/>
<path d="M242.3 202.4l.3 .3zM242.3 202.4l.4 .1z"/>
<path d="M242.3 202.4l.4-.1zM242.3 202.4l.3-.3zM242.5 202l-.2 .4z"/>
<path d="M251.4 200.2l.4-.3zM251.8 199.9l-.3 .4zM251.8 199.9v.5z"/>
<path d="M251.8 199.9v.5zM251.8 199.9l.2 .4zM251.8 199.9l.3 .3z"/>
<path d="M251.8 199.9l.3 .3zM251.8 199.9l.4 .1z"/>
</g>
<!-- layer: Link -->
<path d="M47.4 16.7l-.9-1a.9 .9 0 0 0-1-.2 .9 .9 0 0 0-.6 .8v5a.9 .9 0 0 0 .9 .9h8.2a.92 .92 0 0 0 .9-.9v-5a.89 .89 0 0 0-.9-.9h-8.2a.9 .9 0 0 0-.8 .6 .9 .9 0 0 0 .2 1l1 .9M235.3 16.7l-1-1a.9 .9 0 0 0-.9-.2 .9 .9 0 0 0-.6 .8v5a.9 .9 0 0 0 .9 .9h8.1a.92 .92 0 0 0 .9-.9v-5a.89 .89 0 0 0-.9-.9h-8.1a.9 .9 0 0 0-.8 .6 .9 .9 0 0 0 .2 1l.9 .9M47.4 37.2l-.9-1a.9 .9 0 0 0-1-.2 .9 .9 0 0 0-.6 .9v4.9a.92 .92 0 0 0 .9 1l8.2-.1a.92 .92 0 0 0 .9-.9v-4.9a.89 .89 0 0 0-.9-.9h-8.2a.9 .9 0 0 0-.8 .5 .9 .9 0 0 0 .2 1l1 1M235.3 37.2l-1-1a.9 .9 0 0 0-.9-.2 .9 .9 0 0 0-.6 .9v4.9a.92 .92 0 0 0 .9 1l8.1-.1a.92 .92 0 0 0 .9-.9v-4.9a.89 .89 0 0 0-.9-.9h-8.1a.9 .9 0 0 0-.8 .5 .9 .9 0 0 0 .2 1l.9 1M46.1 177.2l-1-1a.9 .9 0 0 0-1-.2 .9 .9 0 0 0-.5 .9v5a.9 .9 0 0 0 .9 .9h8.1a.9 .9 0 0 0 .9-.9v-5a.89 .89 0 0 0-.9-.9h-8.1a.9 .9 0 0 0-.9 .5 .9 .9 0 0 0 .2 1l1 1M235.7 177.2l-.9-1a.9 .9 0 0 0-1-.2 .9 .9 0 0 0-.6 .9v5a.9 .9 0 0 0 .9 .9h8.2a.9 .9 0 0 0 .9-.9v-5a.89 .89 0 0 0-.9-.9h-8.2a.9 .9 0 0 0-.8 .5 .9 .9 0 0 0 .2 1l1 1M46.1 197.7l-1-.9a.9 .9 0 0 0-1-.2 .9 .9 0 0 0-.5 .8v5a.9 .9 0 0 0 .9 .9h8.1a.9 .9 0 0 0 .9-.9v-5a.89 .89 0 0 0-.9-.9h-8.1a.9 .9 0 0 0-.9 .6 .9 .9 0 0 0 .2 1l1 .9M235.7 197.7l-.9-.9a.9 .9 0 0 0-1-.2 .9 .9 0 0 0-.6 .8v5a.9 .9 0 0 0 .9 .9h8.2a.9 .9 0 0 0 .9-.9v-5a.89 .89 0 0 0-.9-.9h-8.2a.9 .9 0 0 0-.8 .6 .9 .9 0 0 0 .2 1l1 .9" fill="none" stroke="#000" stroke-width=".3"/>
<g font-size="5">
<text x="109.2" y="115.5">DETAIL OF COLUMN C13</text>
<text x="297.1" y="115.5">DETAIL OF COLUMN C14</text>
<text x="85.2" y="120.4">-</text>
<text x="273.1" y="120.4">-</text>
<text x="83.8" y="280.9">-</text>
<text x="107.8" y="276">DETAIL OF COLUMN C15</text>
<text x="273.5" y="280.9">-</text>
<text x="297.5" y="276">DETAIL OF COLUMN C16</text>
</g>
<g font-size="4.3">
<text x="30.8" y="65">SECTION 1-1 (C13)</text>
<text x="218.7" y="65">SECTION 1-1 (C14)</text>
<text x="29.5" y="225.5">SECTION 1-1 (C15)</text>
<text x="219.1" y="225.5">SECTION 1-1 (C16)</text>
</g>
<g font-size="3.5">
<text x="71.5" y="19.2">2</text>
<text x="259.4" y="19.2">2</text>
<text x="165.7" y="35.5">EL. 13.630</text>
<text x="353.6" y="35.5">EL. 13.630</text>
<text x="66.9" y="40.4">(1) 4-T16</text>
<text x="165.7" y="40.5">TOC</text>
<text x="254.7" y="40.4">(1) 4-T16</text>
<text x="353.6" y="40.5">TOC</text>
<text x="36" y="42.2" transform="rotate(-90 36 42.2)">230</text>
<text x="223.9" y="42.2" transform="rotate(-90 223.9 42.2)">230</text>
<text x="47" y="51">300</text>
<text x="234.9" y="51">300</text>
<text x="170.7" y="54.9">(1) 4-T16</text>
<text x="358.6" y="54.9">(1) 4-T16</text>
<text x="123.5" y="64.9">1</text>
<text x="152.9" y="64.9">1</text>
<text x="311.4" y="64.9">1</text>
<text x="340.7" y="64.9">1</text>
<text x="39.2" y="70.4">(SCALE 1:25)</text>
<text x="227" y="70.4">(SCALE 1:25)</text>
<text x="111.7" y="77.8" transform="rotate(-90 111.7 77.8)">(2) T8</text>
<text x="299.5" y="77.8" transform="rotate(-90 299.5 77.8)">(2) T8</text>
<text x="115.5" y="81.3" transform="rotate(-90 115.5 81.3)">@225 C/C</text>
<text x="303.4" y="81.3" transform="rotate(-90 303.4 81.3)">@225 C/C</text>
<text x="47.8" y="98.9">E1</text>
<text x="177" y="98.8">EL. 11.13</text>
<text x="235.6" y="98.9">E1</text>
<text x="364.9" y="98.8">EL. 11.13</text>
<text x="116.8" y="104.2" transform="rotate(-90 116.8 104.2)">230</text>
<text x="177" y="103.8">BOF</text>
<text x="304.7" y="104.2" transform="rotate(-90 304.7 104.2)">230</text>
<text x="364.9" y="103.8">BOF</text>
<text x="83.9" y="116.2">E1</text>
<text x="271.8" y="116.2">E1</text>
<text x="128.4" y="120.7">(SCALE 1:50)</text>
<text x="316.3" y="120.7">(SCALE 1:50)</text>
<text x="70.1" y="179.7">2</text>
<text x="259.8" y="179.7">2</text>
<text x="164.3" y="184.8">EL. 14.130</text>
<text x="354" y="184.8">EL. 14.130</text>
<text x="164.3" y="189.7">TOC</text>
<text x="354" y="189.7">TOC</text>
<text x="34.6" y="202.8" transform="rotate(-90 34.6 202.8)">230</text>
<text x="65.5" y="201">(1) 4-T16</text>
<text x="224.3" y="202.8" transform="rotate(-90 224.3 202.8)">230</text>
<text x="255.2" y="201">(1) 4-T16</text>
<text x="359" y="204.1">(1) 4-T16</text>
<text x="45.7" y="211.5">300</text>
<text x="169.3" y="210.9">(1) 4-T16</text>
<text x="235.3" y="211.5">300</text>
<text x="311.8" y="214.1">1</text>
<text x="341.2" y="214.1">1</text>
<text x="122.1" y="220.9">1</text>
<text x="151.5" y="220.9">1</text>
<text x="37.8" y="230.9">(SCALE 1:25)</text>
<text x="110.3" y="232.7" transform="rotate(-90 110.3 232.7)">(2) T8</text>
<text x="227.5" y="230.9">(SCALE 1:25)</text>
<text x="299.9" y="232.7" transform="rotate(-90 299.9 232.7)">(2) T8</text>
<text x="114.1" y="236.2" transform="rotate(-90 114.1 236.2)">@225 C/C</text>
<text x="303.8" y="236.2" transform="rotate(-90 303.8 236.2)">@225 C/C</text>
<text x="46.4" y="259.5">E1</text>
<text x="175.6" y="259.3">EL. 13.63</text>
<text x="236.1" y="259.5">E1</text>
<text x="365.3" y="259.3">EL. 13.63</text>
<text x="115.5" y="264.8" transform="rotate(-90 115.5 264.8)">230</text>
<text x="175.6" y="264.3">BOF</text>
<text x="305.1" y="264.8" transform="rotate(-90 305.1 264.8)">230</text>
<text x="365.3" y="264.3">BOF</text>
<text x="82.5" y="276.7">E1</text>
<text x="127" y="281.2">(SCALE 1:50)</text>
<text x="272.2" y="276.7">E1</text>
<text x="316.7" y="281.2">(SCALE 1:50)</text>
</g>
</svg>
